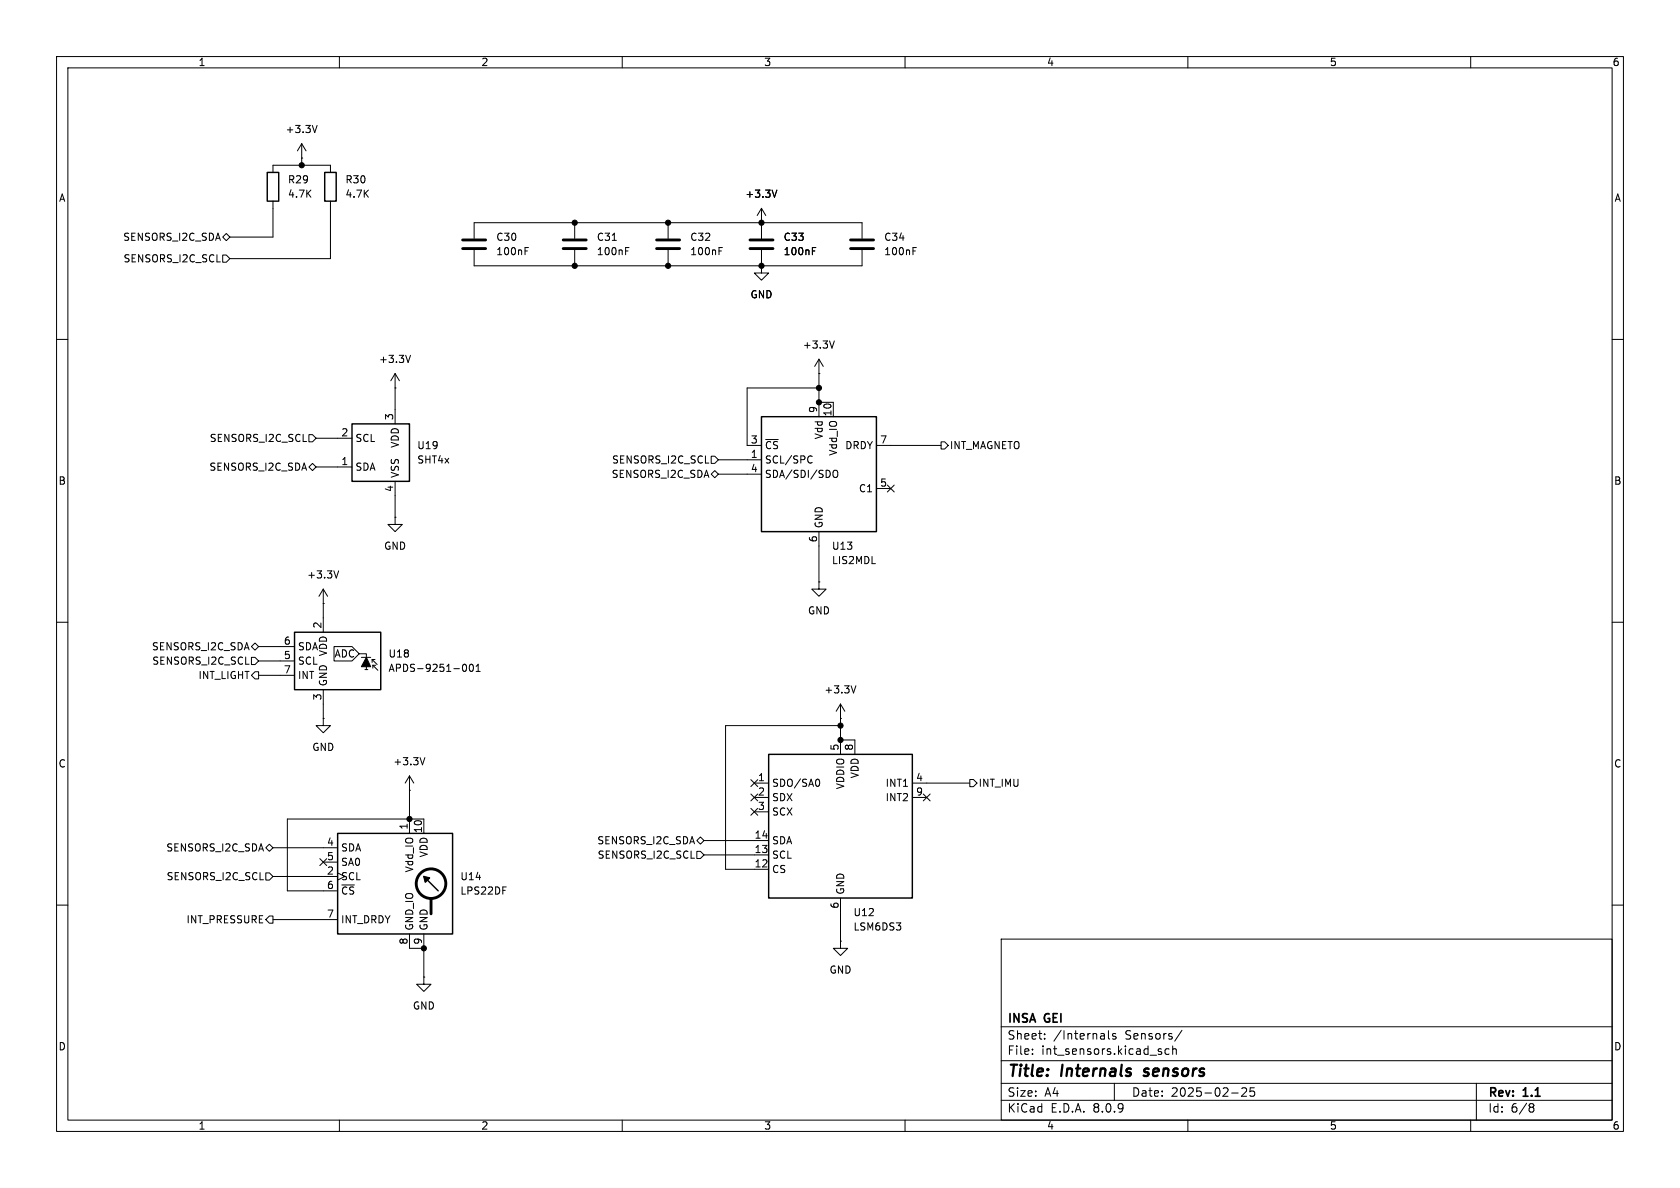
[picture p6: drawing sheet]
<svg xmlns="http://www.w3.org/2000/svg" width="297mm" height="210mm" viewBox="0 0 297 210" stroke-linecap="round" stroke-linejoin="round" font-family="sans-serif">
<g fill="none" stroke="#000" stroke-width=".18">
<path d="M10 10h277v190h-277zM12 12h273v186h-273zM60 10v2M110 10v2M160 10v2M210 10v2M260 10v2M48.3 30.5v-1.3h10.1v1.3M48.3 35.6v6.3h-7.7M53.3 27.9h.1M53.3 25.4l-.7 1.3M53.3 25.4v3.8"/>
<path d="M53.3 25.4l.8 1.3M56.1 22.2l-.5 1.2M58.4 35.6v10.1h-17.8M101.6 39.4v2.8M118.1 39.4v2.8M134.6 39.4h.1M134.6 36.8l-.7 1.3M134.6 36.8v5.4M134.6 36.8l.8 1.3M137.3 33.6l-.4 1.3M39.4 45.1h.6l.6 .6-.6 .7h-.6zM39.4 41.9l.6-.6 .6 .6-.6 .6z"/>
<path d="M83.8 42.2v-2.8h68.6v2.8M83.8 44.2v2.8h68.6v-2.8M92.8 44.4h.4M92.8 43.8h.6M101.6 44.2v2.8M108.2 42.5h.8M110.6 44.4h.4M110.6 43.8h.6M118.1 44.2v2.8M127.1 44.4h.4M127.1 43.8h.6M134.6 47v1.3h1.3l-1.3 1.2-1.3-1.2h1.3"/>
<path d="M134.6 47h.1M134.6 44.2v2.8M143.6 44.4h.4M143.6 43.8h.6M161.4 44.4h.4M161.4 43.8h.6M10 60h2M54.6 76.8h.6l.7 .7-.7 .6h-.6zM55.9 77.5h6.3M69.8 68.6h.1M69.8 66v8.9M69.8 66l-.7 1.3"/>
<path d="M69.8 66l.8 1.3M72.6 62.8l-.5 1.3M144.8 66h.1M144.8 71.1h2.5v2.6M144.8 68.6h-12.7v10.1h2.5M144.8 63.5v10.2M144.8 63.5l-.8 1.3M144.8 63.5l.7 1.3M147.5 60.3l-.4 1.2M154.9 78.7h11.5M166.4 78.1h.6l.6 .6-.6 .7h-.6zM285 60h2"/>
<path d="M54.6 82.6l.6-.7 .7 .7-.7 .6zM55.9 82.6h6.3M69.8 91.4v1.3h1.3l-1.3 1.3-1.2-1.3h1.2M69.8 91.4h.1M69.8 85.1v6.3M125.7 83.8l.7-.6 .6 .6-.6 .7zM125.7 80.6h.7l.6 .7-.6 .6h-.7zM127 81.3h7.6M127 83.8h7.6M143.2 80.6l.4 .1M143.6 81.7l-.4 .2M144.8 94v8.9"/>
<path d="M147.3 83.3l.3-.2a.43 .43 0 0 1 .5 .5v.4a.42 .42 0 0 1-.4 .4 .42 .42 0 0 1-.4-.4zM154.9 86.4h2.6M156.9 85.8l1.2 1.2M158.1 85.8l-1.2 1.2M10 110h2M44.4 116.2h.7l.6 .6-.6 .7h-.7zM44.4 114.3l.7-.6 .6 .6-.6 .6zM45.1 118.7h.6v1.3h-.6l-.7-.6zM45.7 116.8h6.4M45.7 114.3h6.4M45.7 119.4h6.4M57.1 106.7h.1"/>
<path d="M57.1 104.1l-.7 1.3M57.1 104.1v7.7M57.1 104.1l.8 1.3M59.1 114.3h3.1l1.3 1.3-1.3 1.2h-3.1zM59.9 100.9l-.5 1.3M63.5 115.6h1.3v2.8M63.9 116.2h1.6M64.5 118.4h.5M65.8 116.6l.9 .9M65.8 116.6h.5M65.8 116.6v.5M65.9 117.6l.9 .9"/>
<path d="M65.9 117.6h.5M65.9 117.6v.5M81.9 117.5l.2-.1a.68 .68 0 0 1 .4 .7 .68 .68 0 0 1-.4 .6l-.2-.1-.1-.4zM83.1 117.5l.2-.1a.68 .68 0 0 1 .4 .7 .68 .68 0 0 1-.4 .6l-.2-.1-.1-.4zM84.2 118.7h.7M84.2 117.8l.3-.4v1.3M144.8 102.9v1.2h1.2l-1.2 1.3-1.3-1.3h1.3M144.8 102.9h.1M285 110h2M57.1 127v1.3h1.3l-1.3 1.2-1.2-1.2h1.2M57.1 127h.1M57.1 121.9v5.1"/>
<path d="M72.4 139.7h.1M72.4 137.2v10.1M72.4 137.2l-.8 1.2M72.4 137.2l.8 1.2M75.1 133.9l-.4 1.3M132.7 137.8l1.3 1.2M133.3 138.4h2.6M134 137.8l-1.3 1.2M144.6 137.7a.79 .79 0 0 1 0 1.3M148.6 127h.1M148.6 124.5l-.8 1.2M148.6 124.5v8.9"/>
<path d="M148.6 124.5l.8 1.2M148.6 128.3h-20.3v25.4h7.6M148.6 130.8h2.5v2.6M151.3 121.2l-.4 1.3M161.3 138.4h10.1M171.4 137.8h.7l.6 .6-.6 .7h-.7zM47 154.3h.6l.7 .6-.7 .7h-.6zM47 149.9l.6-.7 .7 .7-.7 .6zM48.3 154.9h11.4M48.3 149.9h11.4M56.5 151.8l1.3 1.2M57.1 152.4h2.6"/>
<path d="M57.8 151.8l-1.3 1.2M74.9 147.3v-2.5h-24.1v12.7h8.9M123.2 148.6l.6-.6 .7 .6-.7 .6zM123.2 150.5h.6l.7 .6-.7 .7h-.6zM124.5 151.1h11.4M124.5 148.6h11.4M132.7 140.4l1.3 1.2M132.7 142.9l1.3 1.2M133.3 141h2.6M133.3 143.5h2.6M134 140.4l-1.3 1.2M134 142.9l-1.3 1.2"/>
<path d="M148.6 158.8v7.6M161.3 141h2.5M163.2 140.4l1.2 1.2M164.4 140.4l-1.2 1.2M10 160h2M47.6 161.9h.7v1.3h-.7l-.6-.6zM48.3 162.6h11.4M72.4 165.1v2.5h2.5M74.9 172.7v1.3h1.3l-1.3 1.3-1.2-1.3h1.2M74.9 172.7h.1M74.9 165.1v7.6M148.6 166.4v1.2h1.3l-1.3 1.3-1.3-1.3h1.3"/>
<path d="M148.6 166.4h.1M177 166h108v32h-108zM285 160h2M60 198v2M110 198v2M160 198v2M177 194.5h108M177 191.5h108M177 187.5h108M177 181.5h108M182.5 186.3v.1M182.5 185.5v.1"/>
<path d="M184.7 183.6v.1M184.7 182.8v.1M196 182.2v1.3l.2 .2M197 191.5v3M197.2 182.8l-.3-.1-.2 .2v.2l.5 .2v.3h-.5M205.2 185.9l.2 .2-.2 .3M205.2 185.4l.1 .1M206.7 185.5l-.5-.1-.2 .3v.4l.1 .2h.6M207.3 185.5l.2-.1 .4 .1 .1 .9M207.3 184.9v1.5M209 182.1l-1.3 2M210 198v2"/>
<path d="M217.7 193.2h1.2M219.5 192.4l.6-.1 .2 .1 .1 .3-.9 1.1h.9M221.7 192.3h-.7v.7l.2-.1h.5l.1 .3-.1 .5-.2 .1-.5-.1M260 198v2M261 191.5v6.5M270.6 195.1l.4 .1 .2 .2-.3 .3M270.6 195.7h.3M270.9 195.7l.2 .2 .1 .4-.2 .2-.4 .1"/>
</g>
<path d="M202.2 190.1l.1 .1M202.4 189l-.1 .3v.1" fill="none" stroke="#000" stroke-width=".4"/>
<path d="M47.2 30.5h2.1v5.1h-2.1zM57.4 30.5h2v5.1h-2zM62.2 74.9h10.2v10.2h-10.2zM134.6 73.7h20.3v20.3h-20.3zM52.1 111.8h15.2v10.1h-15.2zM135.9 133.4h25.4v25.4h-25.4zM59.7 147.3h20.3v17.8h-20.3zM74.9 154.9l2.6 2.6" fill="none" stroke="#000" stroke-width=".25"/>
<g fill="none" stroke="#000" stroke-width=".51">
<path d="M81.8 43.9h4.1M81.8 42.4h4.1M99.6 43.9h4M99.6 42.4h4M116.1 43.9h4M116.1 42.4h4M132.6 43.9h4.1M132.6 42.4h4.1M150.4 43.9h4M150.4 42.4h4M76.2 159v2.5"/>
<circle cx="76.2" cy="156.2" r="2.62"/>
</g>
<path d="M74.9 154.9l1 .3-.7 .8z" fill="#000" stroke="#000" stroke-width=".25"/>
<g fill="#000" stroke="#000" stroke-width=".18">
<path d="M64.8 116.2l.7 1.7h-1.6z"/>
<circle cx="53.3" cy="29.2" r=".46"/>
<circle cx="101.6" cy="39.4" r=".46"/>
<circle cx="118.1" cy="39.4" r=".46"/>
<circle cx="134.6" cy="39.4" r=".46"/>
<circle cx="101.6" cy="47" r=".46"/>
<circle cx="118.1" cy="47" r=".46"/>
<circle cx="134.6" cy="47" r=".46"/>
<circle cx="144.8" cy="68.6" r=".46"/>
<circle cx="144.8" cy="71.1" r=".46"/>
<circle cx="148.6" cy="128.3" r=".46"/>
<circle cx="148.6" cy="130.8" r=".46"/>
<circle cx="72.4" cy="144.8" r=".46"/>
<circle cx="74.9" cy="167.6" r=".46"/>
</g>
<g font-size="2.8">
<text x="178" y="190.9">Title:</text>
<text x="187.7" y="190.9">Internals</text>
<text x="203.1" y="190.9">sensors</text>
</g>
<g font-size="2.1">
<text x="178" y="184">Sheet:</text>
<text x="178" y="181.2">INSA</text>
<text x="184.7" y="181.2">GEI</text>
<text x="186.2" y="184">/Internals</text>
<text x="199" y="184">Sensors/</text>
<text x="178" y="186.7">File:</text>
<text x="184.1" y="186.7">int_sensors.kicad_sch</text>
<text x="178" y="196.9">KiCad</text>
<text x="178" y="194.1">Size:</text>
<text x="184.7" y="194.1">A4</text>
<text x="185.7" y="196.9">E.D.A.</text>
<text x="193.3" y="196.9">8.0.9</text>
<text x="200" y="194.1">Date:</text>
<text x="207" y="194.1">2025-02-25</text>
<text x="263" y="194.3">Rev:</text>
<text x="263" y="196.9">Id:</text>
<text x="267.1" y="196.9">6/8</text>
<text x="269.4" y="194.3">1.1</text>
</g>
<g font-size="1.8">
<text x="35" y="11.9">1</text>
<text x="85" y="11.9">2</text>
<text x="135" y="11.9">3</text>
<text x="185" y="11.9">4</text>
<text x="235" y="11.9">5</text>
<text x="285" y="11.9">6</text>
<text x="50.4" y="23.7">+3.3V</text>
<text x="10.3" y="35.9">A</text>
<text x="50.8" y="32.6">R29</text>
<text x="50.8" y="35.2">4.7K</text>
<text x="61" y="32.6">R30</text>
<text x="61" y="35.2">4.7K</text>
<text x="131.7" y="35.2">+3.3V</text>
<text x="285.3" y="35.9">A</text>
<text x="21.7" y="42.8">SENSORS_I2C_SDA</text>
<text x="21.7" y="46.6">SENSORS_I2C_SCL</text>
<text x="87.6" y="45.3">100nF</text>
<text x="87.6" y="42.8">C30</text>
<text x="105.4" y="45.3">100nF</text>
<text x="105.4" y="42.8">C31</text>
<text x="121.9" y="45.3">100nF</text>
<text x="121.9" y="42.8">C32</text>
<text x="138.4" y="45.3">100nF</text>
<text x="138.4" y="42.8">C33</text>
<text x="156.2" y="45.3">100nF</text>
<text x="156.2" y="42.8">C34</text>
<text x="132.6" y="52.9">GND</text>
<text x="66.9" y="64.4">+3.3V</text>
<text x="141.8" y="61.8">+3.3V</text>
<text x="60.3" y="77.2">2</text>
<text x="69.6" y="74.4" transform="rotate(-90 69.6 74.4)">3</text>
<text x="144.5" y="73.1" transform="rotate(-90 144.5 73.1)">9</text>
<text x="145.6" y="77.8" transform="rotate(-90 145.6 77.8)">Vdd</text>
<text x="147.1" y="73.7" transform="rotate(-90 147.1 73.7)">10</text>
<text x="36.9" y="83.4">SENSORS_I2C_SDA</text>
<text x="37" y="78.3">SENSORS_I2C_SCL</text>
<text x="60.3" y="82.3">1</text>
<text x="62.7" y="83.4">SDA</text>
<text x="62.7" y="78.3">SCL</text>
<text x="70.7" y="79.3" transform="rotate(-90 70.7 79.3)">VDD</text>
<text x="73.7" y="79.6">U19</text>
<text x="73.7" y="82.1">SHT4x</text>
<text x="108.1" y="82.1">SENSORS_I2C_SCL</text>
<text x="132.6" y="81">1</text>
<text x="132.6" y="78.5">3</text>
<text x="132.6" y="83.6">4</text>
<text x="135.1" y="82.1">SCL/SPC</text>
<text x="135.1" y="79.6">~{CS}</text>
<text x="148.2" y="80.7" transform="rotate(-90 148.2 80.7)">Vdd_IO</text>
<text x="149.3" y="79.6">DRDY</text>
<text x="155.5" y="78.5">7</text>
<text x="167.8" y="79.6">INT_MAGNETO</text>
<text x="10.3" y="85.9">B</text>
<text x="69.6" y="87.1" transform="rotate(-90 69.6 87.1)">4</text>
<text x="70.7" y="84.6" transform="rotate(-90 70.7 84.6)">VSS</text>
<text x="108" y="84.7">SENSORS_I2C_SDA</text>
<text x="135.1" y="84.7">SDA/SDI/SDO</text>
<text x="151.7" y="87.2">C1</text>
<text x="155.5" y="86.1">5</text>
<text x="285.3" y="85.9">B</text>
<text x="144.5" y="96" transform="rotate(-90 144.5 96)">6</text>
<text x="145.6" y="93.5" transform="rotate(-90 145.6 93.5)">GND</text>
<text x="67.8" y="97.4">GND</text>
<text x="147" y="97.4">U13</text>
<text x="147" y="99.9">LIS2MDL</text>
<text x="54.2" y="102.5">+3.3V</text>
<text x="56.9" y="111.2" transform="rotate(-90 56.9 111.2)">2</text>
<text x="142.7" y="108.8">GND</text>
<text x="26.8" y="115.2">SENSORS_I2C_SDA</text>
<text x="26.8" y="117.7">SENSORS_I2C_SCL</text>
<text x="50.1" y="116.6">5</text>
<text x="50.1" y="114">6</text>
<text x="50.1" y="119.1">7</text>
<text x="52.6" y="117.7">SCL</text>
<text x="52.6" y="115.2">SDA</text>
<text x="58" y="116.1" transform="rotate(-90 58 116.1)">VDD</text>
<text x="59" y="116.4">ADC</text>
<text x="68.6" y="116.4">U18</text>
<text x="68.6" y="119">APDS-9251-001</text>
<text x="35" y="120.2">INT_LIGHT</text>
<text x="52.6" y="120.2">INT</text>
<text x="56.9" y="123.9" transform="rotate(-90 56.9 123.9)">3</text>
<text x="58" y="121.4" transform="rotate(-90 58 121.4)">GND</text>
<text x="145.6" y="122.8">+3.3V</text>
<text x="10.3" y="135.9">C</text>
<text x="55.1" y="132.9">GND</text>
<text x="69.4" y="135.5">+3.3V</text>
<text x="148.3" y="132.8" transform="rotate(-90 148.3 132.8)">5</text>
<text x="150.9" y="132.8" transform="rotate(-90 150.9 132.8)">8</text>
<text x="152" y="137.7" transform="rotate(-90 152 137.7)">VDD</text>
<text x="285.3" y="135.9">C</text>
<text x="133.9" y="138.2">1</text>
<text x="133.9" y="140.7">2</text>
<text x="133.9" y="143.3">3</text>
<text x="136.4" y="139.3">SDO/SA0</text>
<text x="136.4" y="141.8">SDX</text>
<text x="149.5" y="139.6" transform="rotate(-90 149.5 139.6)">VDDIO</text>
<text x="156.5" y="139.3">INT1</text>
<text x="156.5" y="141.8">INT2</text>
<text x="161.9" y="138.2">4</text>
<text x="161.9" y="140.7">9</text>
<text x="172.9" y="139.3">INT_IMU</text>
<text x="57.7" y="149.6">4</text>
<text x="72.1" y="146.8" transform="rotate(-90 72.1 146.8)">1</text>
<text x="74.7" y="147.4" transform="rotate(-90 74.7 147.4)">10</text>
<text x="105.5" y="149.5">SENSORS_I2C_SDA</text>
<text x="133.3" y="148.3">14</text>
<text x="136.4" y="149.5">SDA</text>
<text x="136.4" y="144.4">SCX</text>
<text x="29.3" y="150.7">SENSORS_I2C_SDA</text>
<text x="29.4" y="155.8">SENSORS_I2C_SCL</text>
<text x="57.7" y="154.7">2</text>
<text x="57.7" y="152.1">5</text>
<text x="60.2" y="155.8">SCL</text>
<text x="60.2" y="150.7">SDA</text>
<text x="60.2" y="153.3">SA0</text>
<text x="73.3" y="154.3" transform="rotate(-90 73.3 154.3)">Vdd_IO</text>
<text x="75.8" y="151.7" transform="rotate(-90 75.8 151.7)">VDD</text>
<text x="81.3" y="155.8">U14</text>
<text x="105.6" y="152">SENSORS_I2C_SCL</text>
<text x="133.3" y="153.4">12</text>
<text x="133.3" y="150.9">13</text>
<text x="136.4" y="154.5">CS</text>
<text x="136.4" y="152">SCL</text>
<text x="57.7" y="157.2">6</text>
<text x="60.2" y="158.3">~{CS}</text>
<text x="81.3" y="158.3">LPS22DF</text>
<text x="148.3" y="160.7" transform="rotate(-90 148.3 160.7)">6</text>
<text x="149.5" y="158.2" transform="rotate(-90 149.5 158.2)">GND</text>
<text x="32.9" y="163.4">INT_PRESSURE</text>
<text x="57.7" y="162.3">7</text>
<text x="60.2" y="163.4">INT_DRDY</text>
<text x="72.1" y="167.1" transform="rotate(-90 72.1 167.1)">8</text>
<text x="73.3" y="164.6" transform="rotate(-90 73.3 164.6)">GND_IO</text>
<text x="74.7" y="167.1" transform="rotate(-90 74.7 167.1)">9</text>
<text x="75.8" y="164.6" transform="rotate(-90 75.8 164.6)">GND</text>
<text x="150.8" y="162.2">U12</text>
<text x="150.8" y="164.7">LSM6DS3</text>
<text x="146.6" y="172.3">GND</text>
<text x="72.9" y="178.7">GND</text>
<text x="10.3" y="185.9">D</text>
<text x="285.3" y="185.9">D</text>
<text x="35" y="199.9">1</text>
<text x="85" y="199.9">2</text>
<text x="135" y="199.9">3</text>
<text x="185" y="199.9">4</text>
<text x="235" y="199.9">5</text>
<text x="285" y="199.9">6</text>
</g>
</svg>
